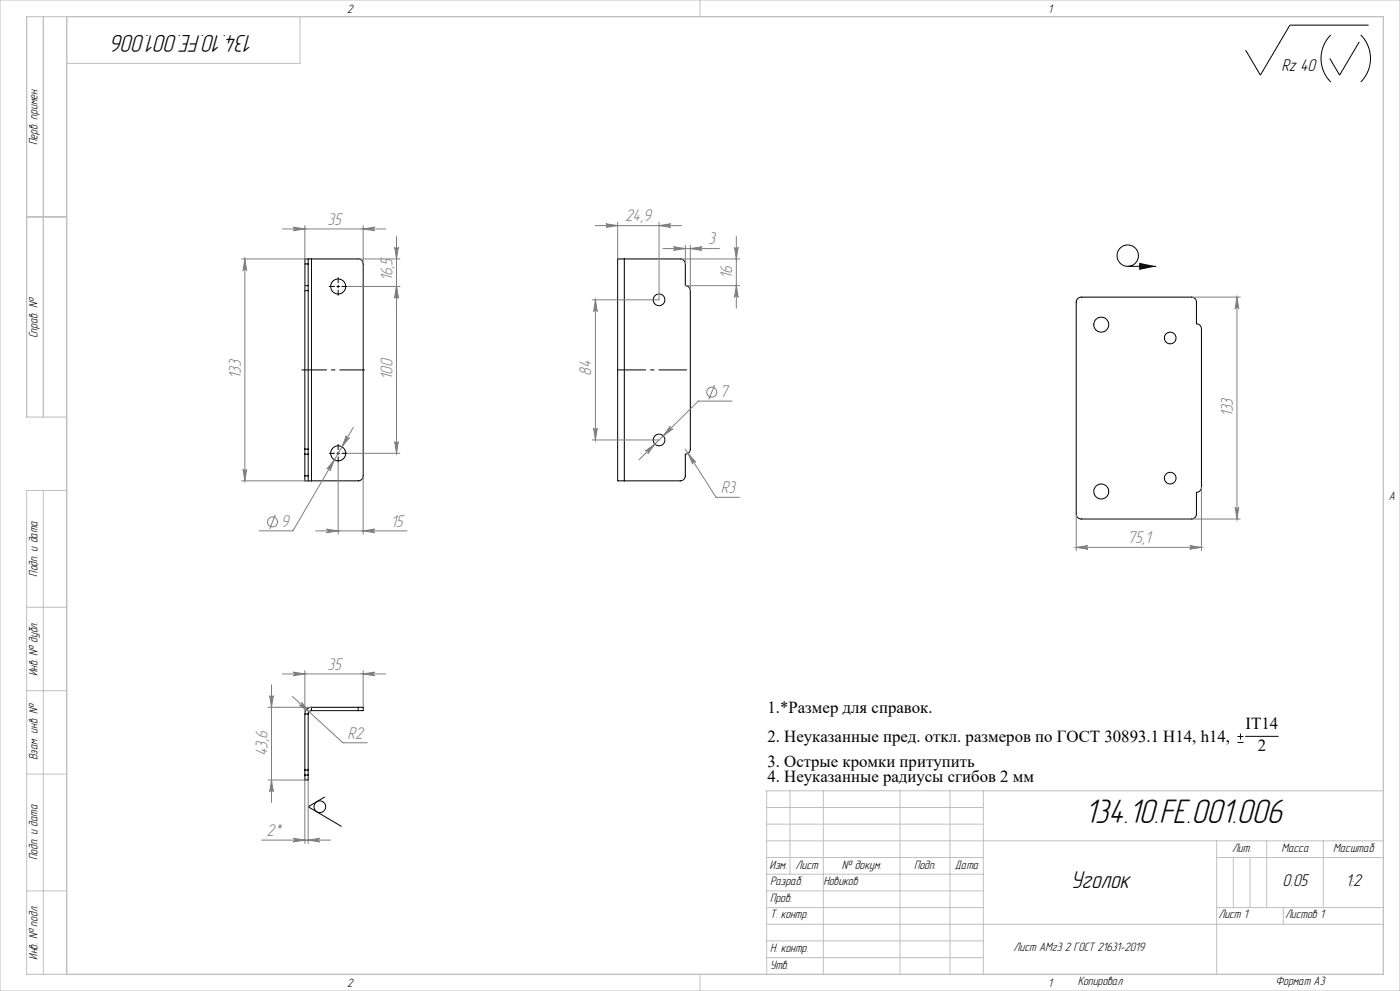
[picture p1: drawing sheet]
<svg xmlns="http://www.w3.org/2000/svg" width="420mm" height="297mm" viewBox="0 0 420 297" stroke-linecap="round" stroke-linejoin="round" font-family="sans-serif">
<g fill="none" stroke="#000" stroke-width=".3">
<path d="M399.2 10.5a10 10 0 0 0 0 14.1M407.8 12.5l-5.9 10-3-5M408.2 10.5a10 10 0 0 1 0 14.1M410.6 7.5h-23.6l-8.9 15-4.4-7.5M91.5 79.1v6.5M91.5 79.1h1M92.5 77.6h-1v1.5M92.5 77.6v1.5M92.5 77.6h1M92.5 79.1v6.5M93.5 77.6h14a1.5 1.5 0 0 1 1.5 1.5v63.5a1.5 1.5 0 0 1-1.5 1.5h-14M93.5 77.6v66.5"/>
<path d="M187.3 77.6h-2v66.5h2M187.3 77.6h16.8a1.5 1.5 0 0 1 1.5 1.5v6.5a1.5 1.5 0 0 1 1.5 1.5v47.5a1.5 1.5 0 0 1-1.5 1.5v6.5a1.5 1.5 0 0 1-1.5 1.5h-16.8M187.3 77.6v66.5M338.3 79.8h8.6M91.5 85.6v1.5M91.5 87.1h1M91.5 85.6h1M91.5 87.1v47.5M92.5 85.6v1.5M92.5 87.1v47.5M98.7 85.9h1.8M101 85.9h1"/>
<path d="M101.5 83.1v1.8M101.5 85.4v1M101.5 86.9v1.7M102.5 85.9h1.7M323.3 89.5l1.1-.5h33a1.5 1.5 0 0 1 1.5 1.5v6.5a1.5 1.5 0 0 1 1.5 1.5v47.5a1.5 1.5 0 0 1-1.5 1.5v6.5a1.5 1.5 0 0 1-1.5 1.5h-33a1.5 1.5 0 0 1-1.5-1.5v-63.5zM91.5 134.6v1.5M91.5 134.6h1M91.5 136.1v6.5M91.5 136.1h1M92.5 134.6v1.5M92.5 136.1v6.5M98.7 135.9h1.8"/>
<path d="M101 135.9h1M101.5 133.1v1.8M101.5 135.4v1M101.5 136.9v1.7M102.5 135.9h1.7M91.5 142.6v1.5h1M91.5 142.6h1M92.5 142.6v1.5M92.5 144.1h1M91.5 214v16.8M91.5 214h1M92.5 214v16.8"/>
<path d="M93.5 213a1 1 0 0 0-1 1M93.5 212a2 2 0 0 0-2 2M93.5 212v1M93.5 212h14M93.5 213h14M107.5 212h1.5v1h-1.5M107.5 212v1M91.5 230.8v1.5M91.5 232.3v1.5h1v-1.5M91.5 230.8h1M91.5 232.3h1M92.5 230.8v1.5"/>
<path d="M97.5 238.8l-5 3 10 5.9"/>
<circle cx="338.3" cy="76.6" r="3.2"/>
<circle cx="101.5" cy="85.9" r="2.25"/>
<circle cx="197.7" cy="89.9" r="1.75"/>
<circle cx="330.4" cy="97.3" r="2.25"/>
<circle cx="351.1" cy="101.3" r="1.75"/>
<circle cx="101.5" cy="135.9" r="2.25"/>
<circle cx="197.7" cy="131.9" r="1.75"/>
<circle cx="330.4" cy="147.3" r="2.25"/>
<circle cx="351.1" cy="143.3" r="1.75"/>
<circle cx="96" cy="241.8" r="1.75"/>
</g>
<path d="M372.1 219.8v1.8M371.2 222.5h1.8M371.2 220.7h1.8M373.7 220.7h9.8" fill="none" stroke="#010000" stroke-width=".3"/>
<g fill="none" stroke="#808080" stroke-width=".3">
<path d="M72.5 77.6h19.9M73.5 77.6v66.5M73.5 77.6l.5 3.5a.54 .54 0 0 0-.5-.5 .54 .54 0 0 0-.6 .5zM84.7 68.6h31M88 68.1l3.5 .5-3.5 .5a.54 .54 0 0 0 .5-.5 .54 .54 0 0 0-.5-.5zM91.5 67.6v19.5M107.5 77.6h12.5M109 67.6v11.5M109 68.6l3.5-.5a.54 .54 0 0 0-.6 .5 .54 .54 0 0 0 .6 .5zM118.4 74.1a.54 .54 0 0 0 .6 .5 .54 .54 0 0 0 .5-.5l-.5 3.5zM119 70.9v65M178.6 67.6h25.8"/>
<path d="M181.8 67.1l3.5 .5-3.5 .5a.54 .54 0 0 0 .5-.5 .54 .54 0 0 0-.5-.5zM185.3 66.6v11M197.7 67.6l3.5-.5a.54 .54 0 0 0-.5 .5 .54 .54 0 0 0 .5 .5zM197.7 66.6v23.2l-20.1 .1M198.9 74.5h16.9M202.1 74l3.5 .5-3.5 .5a.54 .54 0 0 0 .5-.5 .54 .54 0 0 0-.5-.5zM204.1 77.6h17.8M205.6 73.5v5.6M207.1 74.5l3.5-.5a.54 .54 0 0 0-.5 .5 .54 .54 0 0 0 .5 .5zM207.1 73.5v13.6M220.4 74.1a.54 .54 0 0 0 .5 .5 .54 .54 0 0 0 .5-.5l-.5 3.5zM220.9 70.9v21.4"/>
<path d="M104.2 85.9h15.8M119 85.9l.5 3.5a.54 .54 0 0 0-.5-.6 .54 .54 0 0 0-.6 .6zM178.6 89.9l.6 3.5a.54 .54 0 0 0-.6-.6 .54 .54 0 0 0-.5 .6zM178.6 89.9v42M205.6 85.6h16.3M220.9 85.6l.5 3.5a.54 .54 0 0 0-.5-.5 .54 .54 0 0 0-.5 .5zM357.4 89h14.7M371.1 89v66.5M371.1 89l.5 3.5a.54 .54 0 0 0-.5-.5 .54 .54 0 0 0-.6 .5zM214.4 115.4l-1.7 4.3M100.3 137.8l-1.3 3.3a.54 .54 0 0 0-.2-.7 .54 .54 0 0 0-.7 .2zM101.5 138.6v21.5"/>
<path d="M103.9 130.6a.54 .54 0 0 0 .2 .7 .54 .54 0 0 0 .7-.1l-2.2 2.7zM104.2 135.9h15.8M106 128.1l-18.1 31h-10.2M118.4 132.4a.54 .54 0 0 0 .6 .5 .54 .54 0 0 0 .5-.5l-.5 3.5zM177.6 131.9h20.1M178.1 128.4a.54 .54 0 0 0 .5 .5 .54 .54 0 0 0 .6-.5l-.6 3.5zM193.6 135.2l2.9-2.1-2.1 2.8a.54 .54 0 0 0-.1-.7 .54 .54 0 0 0-.7 0zM201.1 127.8a.54 .54 0 0 0 0 .7 .54 .54 0 0 0 .7 0l-2.8 2.1zM205.6 134.6l9.2 14.4h7.1M206.4 135.9l2.3 2.6a.54 .54 0 0 0-.7-.1 .54 .54 0 0 0-.2 .7zM219.6 120.2h-10.1l-17.8 17.6M72.5 144.1h19.9"/>
<path d="M72.9 140.6a.54 .54 0 0 0 .6 .5 .54 .54 0 0 0 .5-.5l-.5 3.5zM82.6 154.3l-1.7 4.2M94.7 159.1h27.4M98 158.6l3.5 .5-3.5 .5a.54 .54 0 0 0 .5-.5 .54 .54 0 0 0-.5-.5zM109 142.6v17.5M109 159.1l3.5-.5a.54 .54 0 0 0-.6 .5 .54 .54 0 0 0 .6 .5zM322.9 154.1v10.9M357.4 155.5h14.7M360.4 146.1v18.9M370.5 152a.54 .54 0 0 0 .6 .6 .54 .54 0 0 0 .5-.6l-.5 3.5zM322.9 164l3.5-.5a.54 .54 0 0 0-.5 .5 .54 .54 0 0 0 .5 .6zM322.9 164h37.5"/>
<path d="M356.9 163.5l3.5 .5-3.5 .6a.54 .54 0 0 0 .5-.6 .54 .54 0 0 0-.5-.5zM80.5 212h12.9M80.9 208.5a.54 .54 0 0 0 .6 .5 .54 .54 0 0 0 .5-.5l-.5 3.5zM81.5 205.2v35.3M84.7 202h31M87.8 208.7l15.1 13.9h7.3M88 201.4l3.5 .6-3.5 .5a.54 .54 0 0 0 .5-.5 .54 .54 0 0 0-.5-.6zM90.5 210.5l2.2 2.8-2.9-2a.54 .54 0 0 0 .7 0 .54 .54 0 0 0 0-.8zM91.5 201v13M109 201v11M109 202l3.5-.6a.54 .54 0 0 0-.6 .6 .54 .54 0 0 0 .6 .5zM80.5 233.8h11v19"/>
<path d="M81.5 233.8l.5 3.5a.54 .54 0 0 0-.5-.5 .54 .54 0 0 0-.6 .5zM92.5 233.8v19M78.5 251.8h20.7M88 251.2l3.5 .6-3.5 .5a.54 .54 0 0 0 .5-.5 .54 .54 0 0 0-.5-.6zM92.5 251.8l3.5-.6a.54 .54 0 0 0-.6 .6 .54 .54 0 0 0 .6 .5z"/>
<circle cx="213.5" cy="117.5" r="1.5"/>
<circle cx="81.8" cy="156.4" r="1.5"/>
</g>
<path d="M341.7 78.8l5.2 1-5.2 1.1z" fill="#000"/>
<path d="M206.1 110.9h-20.8" fill="none" stroke="#000" stroke-width=".3" stroke-dasharray="15.2 1.3 1.3 1.3" stroke-dashoffset="6.7" stroke-linecap="butt"/>
<path d="M90.5 110.9h19" fill="none" stroke="#000" stroke-width=".3" stroke-dasharray="15.2 1.3 1.3 1.3" stroke-dashoffset="7.6" stroke-linecap="butt"/>
<g fill="none" stroke="#c0c0c0" stroke-width=".3">
<path d="M0 0h420v297h-420zM13 5v120M20 5v287M90 5v14h-70M210 0v5M217.5 5h.1M8 65h12M20 125h-12v-120h407v287h-407v-145h12M13 147v145M20 148.5h.1M415 148.5h.1M8 182h12"/>
<path d="M8 207h12M8 232h12M237 237v25M247 237v55M270 237v55M285 237v55M295 237v55M415 237h-185v55M230 257h65M230 242h65M230 247h65M230 252h185"/>
<path d="M365 252v40M365 257h50M370 257v15M375 257v15M380 252v20M397 252v20M8 267h12M230 262h65M230 267h65M230 272h65M230 277h185M365 272h50"/>
<path d="M385 272v5M210 292v5M217.5 292h.1M230 282h65M230 287h65"/>
</g>
<g fill="#808080">
<path d="M88 68.1l3.5 .5-3.5 .5a.54 .54 0 0 0 .5-.5 .54 .54 0 0 0-.5-.5zM109 68.6l3.5-.5a.54 .54 0 0 0-.6 .5 .54 .54 0 0 0 .6 .5zM98 158.6l3.5 .5-3.5 .5a.54 .54 0 0 0 .5-.5 .54 .54 0 0 0-.5-.5zM109 159.1l3.5-.5a.54 .54 0 0 0-.6 .5 .54 .54 0 0 0 .6 .5zM103.9 130.6l-1.3 3.3 2.2-2.7a.54 .54 0 0 1-.7 .1 .54 .54 0 0 1-.2-.7zM100.3 137.8l-2.2 2.8a.54 .54 0 0 1 .7-.2 .54 .54 0 0 1 .2 .7z"/>
<path d="M119 85.9l.5 3.5a.54 .54 0 0 0-.5-.6 .54 .54 0 0 0-.6 .6zM118.4 74.1a.54 .54 0 0 0 .6 .5 .54 .54 0 0 0 .5-.5l-.5 3.5z"/>
<path d="M119 85.9l.5 3.5a.54 .54 0 0 0-.5-.6 .54 .54 0 0 0-.6 .6zM118.4 132.4a.54 .54 0 0 0 .6 .5 .54 .54 0 0 0 .5-.5l-.5 3.5zM73.5 77.6l.5 3.5a.54 .54 0 0 0-.5-.5 .54 .54 0 0 0-.6 .5zM72.9 140.6a.54 .54 0 0 0 .6 .5 .54 .54 0 0 0 .5-.5l-.5 3.5z"/>
<path d="M92.5 251.8l3.5-.6a.54 .54 0 0 0-.6 .6 .54 .54 0 0 0 .6 .5zM88 251.2l3.5 .6-3.5 .5a.54 .54 0 0 0 .5-.5 .54 .54 0 0 0-.5-.6z"/>
<path d="M202.1 74l3.5 .5-3.5 .5a.54 .54 0 0 0 .5-.5 .54 .54 0 0 0-.5-.5zM207.1 74.5l3.5-.5a.54 .54 0 0 0-.5 .5 .54 .54 0 0 0 .5 .5zM206.4 135.9l1.4 3.2a.54 .54 0 0 1 .2-.7 .54 .54 0 0 1 .7 .1zM181.8 67.1l3.5 .5-3.5 .5a.54 .54 0 0 0 .5-.5 .54 .54 0 0 0-.5-.5zM197.7 67.6l3.5-.5a.54 .54 0 0 0-.5 .5 .54 .54 0 0 0 .5 .5zM193.6 135.2a.54 .54 0 0 1 .7 0 .54 .54 0 0 1 .1 .7l2.1-2.8zM201.1 127.8l-2.1 2.8 2.8-2.1a.54 .54 0 0 1-.7 0 .54 .54 0 0 1 0-.7zM90.5 210.5a.54 .54 0 0 1 0 .8 .54 .54 0 0 1-.7 0l2.9 2zM322.9 164l3.5-.5a.54 .54 0 0 0-.5 .5 .54 .54 0 0 0 .5 .6zM356.9 163.5l3.5 .5-3.5 .6a.54 .54 0 0 0 .5-.6 .54 .54 0 0 0-.5-.5z"/>
<path d="M88 201.4l3.5 .6-3.5 .5a.54 .54 0 0 0 .5-.5 .54 .54 0 0 0-.5-.6zM109 202l3.5-.6a.54 .54 0 0 0-.6 .6 .54 .54 0 0 0 .6 .5z"/>
<path d="M220.4 74.1a.54 .54 0 0 0 .5 .5 .54 .54 0 0 0 .5-.5l-.5 3.5zM220.9 85.6l.5 3.5a.54 .54 0 0 0-.5-.5 .54 .54 0 0 0-.5 .5zM178.6 89.9l.6 3.5a.54 .54 0 0 0-.6-.6 .54 .54 0 0 0-.5 .6zM178.1 128.4a.54 .54 0 0 0 .5 .5 .54 .54 0 0 0 .6-.5l-.6 3.5zM80.9 208.5a.54 .54 0 0 0 .6 .5 .54 .54 0 0 0 .5-.5l-.5 3.5zM81.5 233.8l.5 3.5a.54 .54 0 0 0-.5-.5 .54 .54 0 0 0-.6 .5zM371.1 89l.5 3.5a.54 .54 0 0 0-.5-.5 .54 .54 0 0 0-.6 .5zM370.5 152a.54 .54 0 0 0 .6 .6 .54 .54 0 0 0 .5-.6l-.5 3.5z"/>
</g>
<text font-size="10.5" x="325.5" y="246.6">134.10.FE.001.006</text>
<g font-size="7.5">
<text x="76.1" y="10.5" transform="rotate(-180 76.1 10.5)">134.10.FE.001.006</text>
<text x="321.3" y="266">Уголок</text>
</g>
<g font-size="5.3">
<text x="384.4" y="21.3">Rz 40</text>
<text x="384.8" y="265.6">0.05</text>
<text x="403.7" y="265.6">1:2</text>
</g>
<g font-size="5.3" fill="#808080">
<text x="98.2" y="67.4">35</text>
<text x="187.5" y="66.4">24,9</text>
<text x="212.4" y="73.3">3</text>
<text x="219.7" y="83.6" transform="rotate(-90 219.7 83.6)">16</text>
<text x="117.7" y="84.4" transform="rotate(-90 117.7 84.4)">16,5</text>
<text x="72.2" y="113.6" transform="rotate(-90 72.2 113.6)">133</text>
<text x="117.7" y="113.8" transform="rotate(-90 117.7 113.8)">100</text>
<text x="177.4" y="112.6" transform="rotate(-90 177.4 112.6)">84</text>
<text x="216" y="119">7</text>
<text x="369.9" y="125" transform="rotate(-90 369.9 125)">133</text>
<text x="216.2" y="147.8">R3</text>
<text x="84.2" y="157.9">9</text>
<text x="117.2" y="157.9">15</text>
<text x="338.3" y="162.8">75,1</text>
<text x="98.2" y="200.7">35</text>
<text x="104.3" y="221.4">R2</text>
<text x="80.2" y="226.6" transform="rotate(-90 80.2 226.6)">43,6</text>
<text x="80" y="250.5">2*</text>
</g>
<g font-size="5" fill="#010000">
<text x="230.2" y="213.8">1.*Размер для справок.</text>
<text x="373.7" y="218.4">IT14</text>
<text x="230.2" y="222.3">2. Неуказанные пред. откл. размеров по ГОСТ 30893.1 Н14, h14,</text>
<text x="377.3" y="225.2">2</text>
<text x="230.2" y="229.8">3. Острые кромки притупить</text>
<text x="230.2" y="234.4">4. Неуказанные радиусы сгибов 2 мм</text>
</g>
<g font-size="3.8" fill="#010000">
<text x="104.2" y="3.8">2</text>
<text x="314.5" y="3.8">1</text>
<text x="416.6" y="149.8">A</text>
<text x="104.2" y="295.8">2</text>
<text x="314.5" y="295.8">1</text>
</g>
<g font-size="3.8">
<text x="11.3" y="43.5" transform="rotate(-90 11.3 43.5)">Перв. примен.</text>
<text x="11.3" y="101.4" transform="rotate(-90 11.3 101.4)">Справ. №</text>
<text x="11.3" y="172.8" transform="rotate(-90 11.3 172.8)">Подп. и дата</text>
<text x="11.3" y="202.7" transform="rotate(-90 11.3 202.7)">Инв. № дубл.</text>
<text x="11.3" y="227.8" transform="rotate(-90 11.3 227.8)">Взам. инв. №</text>
<text x="11.3" y="257.8" transform="rotate(-90 11.3 257.8)">Подп. и дата</text>
<text x="369.6" y="255.3">Лит.</text>
<text x="384.4" y="255.3">Масса</text>
<text x="399.9" y="255.3">Масштаб</text>
<text x="230.9" y="260.3">Изм.</text>
<text x="238.7" y="260.3">Лист</text>
<text x="252.6" y="260.3">№ докум.</text>
<text x="274.2" y="260.3">Подп.</text>
<text x="286.5" y="260.3">Дата</text>
<text x="231" y="265.3">Разраб.</text>
<text x="247" y="265.4">Новиков</text>
<text x="231" y="275.3">Т. контр.</text>
<text x="231" y="270.3">Пров.</text>
<text x="365.5" y="275.3">Лист 1</text>
<text x="385.5" y="275.3">Листов 1</text>
<text x="11.3" y="287.6" transform="rotate(-90 11.3 287.6)">Инв. № подл.</text>
<text x="231" y="285.3">Н. контр.</text>
<text x="304.1" y="285">Лист АМг3 2 ГОСТ 21631-2019</text>
<text x="231" y="290.3">Утв.</text>
<text x="323.3" y="295.3">Копировал</text>
<text x="382.7" y="295.3">Формат А3</text>
</g>
</svg>
